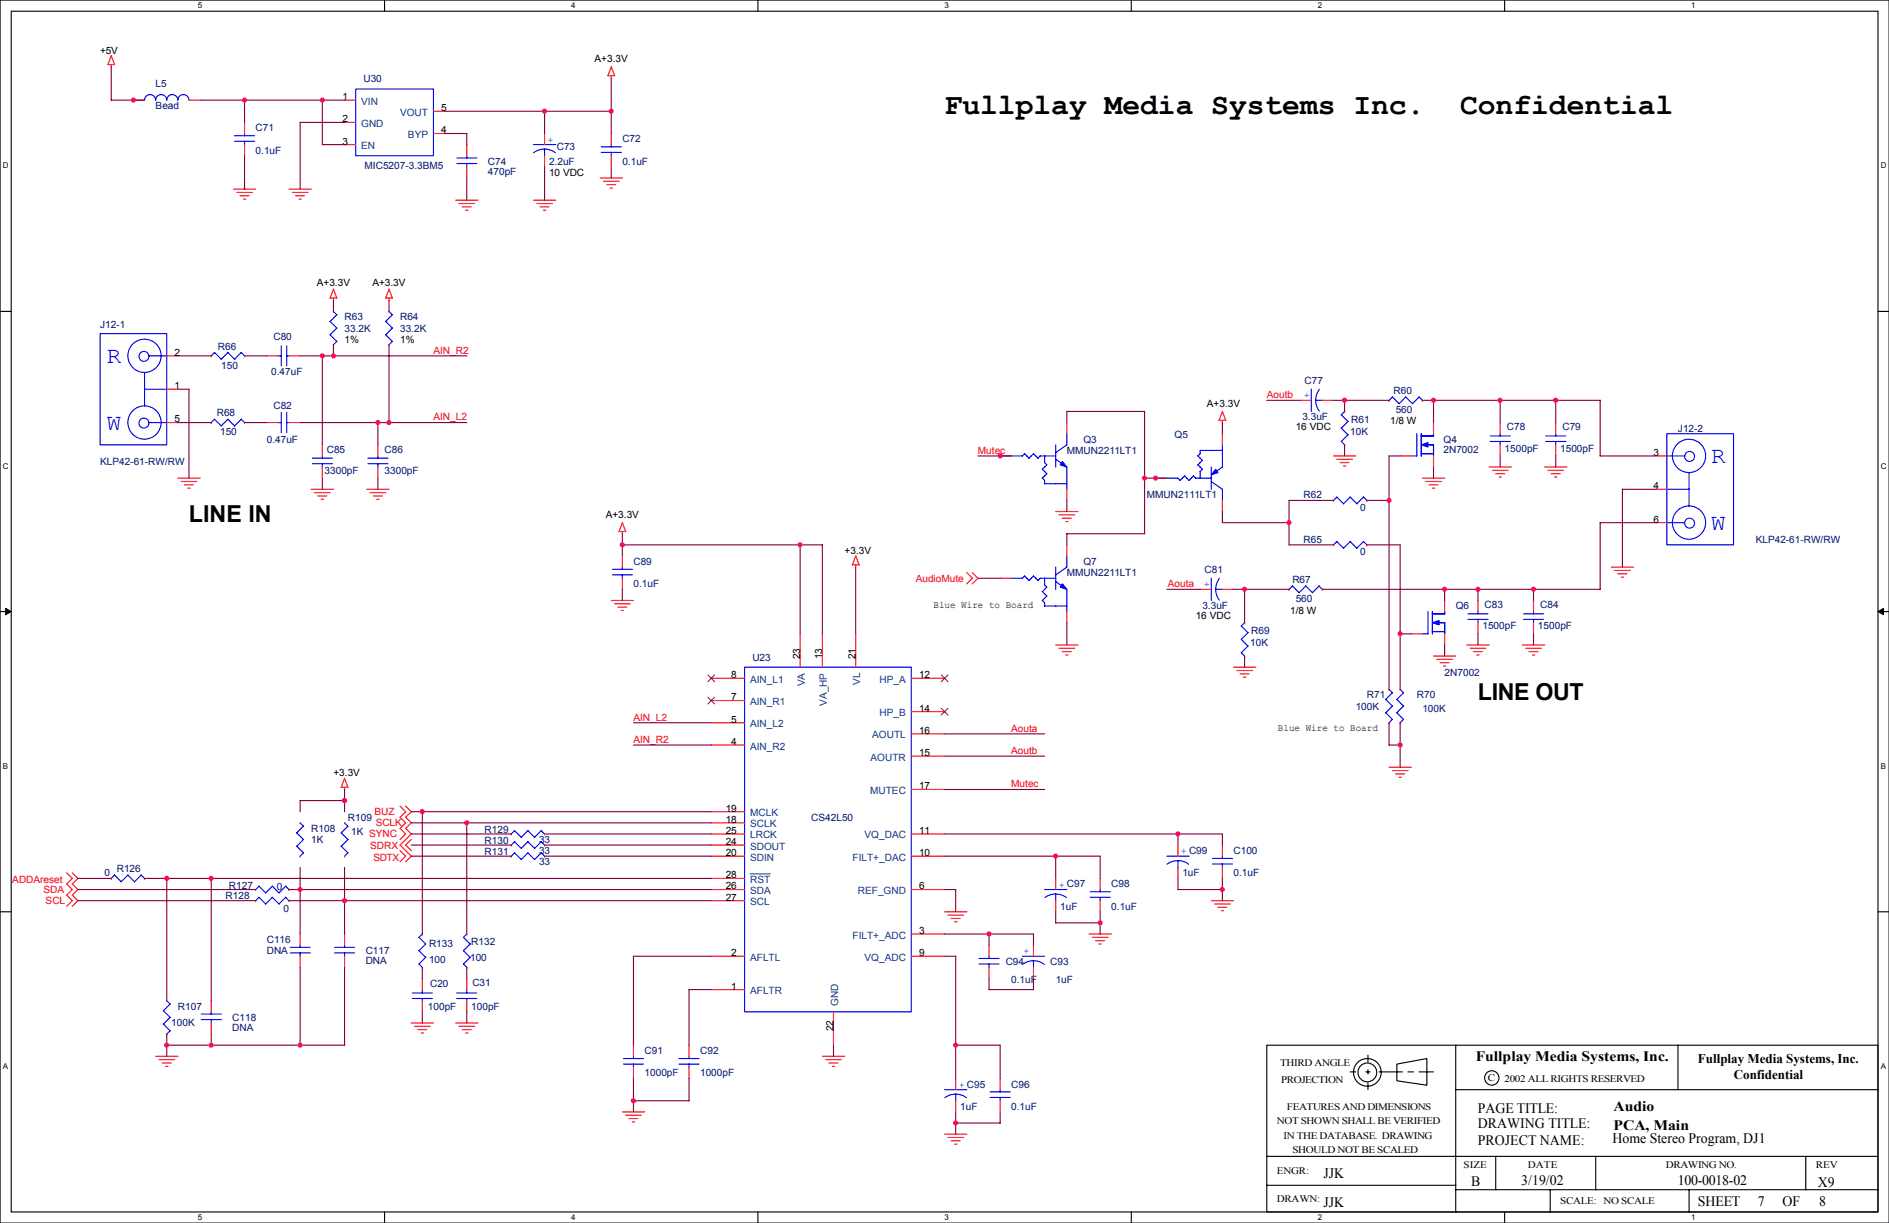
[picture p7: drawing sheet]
<svg xmlns="http://www.w3.org/2000/svg" width="432mm" height="279mm" viewBox="0 0 432 279" stroke-linecap="round" stroke-linejoin="round" font-family="sans-serif">
<path d="M0 0h431.8v279.4h-431.8zM2.6 2.6h426.7v274.3h-426.7z" fill="none" stroke="#000" stroke-width=".25"/>
<g fill="#fff">
<path d="M45.2 .3h1v2h-1z"/>
<path d="M45.2 277.1h1v2.1h-1z"/>
</g>
<path d="M87.9 0v2.6M87.9 276.9v2.5" fill="none" stroke="#000" stroke-width=".25"/>
<g fill="#fff">
<path d="M130.6 .3h1v2h-1z"/>
<path d="M130.6 277.1h1v2.1h-1z"/>
</g>
<path d="M173.2 0v2.6M173.2 276.9v2.5" fill="none" stroke="#000" stroke-width=".25"/>
<g fill="#fff">
<path d="M215.9 .3h1v2h-1z"/>
<path d="M215.9 277.1h1v2.1h-1z"/>
</g>
<path d="M258.6 0v2.6M258.6 276.9v2.5" fill="none" stroke="#000" stroke-width=".25"/>
<g fill="#fff">
<path d="M301.3 .3h1v2h-1z"/>
<path d="M301.3 277.1h1v2.1h-1z"/>
</g>
<path d="M343.9 0v2.6M343.9 276.9v2.5" fill="none" stroke="#000" stroke-width=".25"/>
<g fill="#fff">
<path d="M386.6 .3h1v2h-1z"/>
<path d="M386.6 277.1h1v2.1h-1z"/>
<path d="M.7 36.9h1.2v2h-1.2z"/>
<path d="M429.9 36.9h1.3v2h-1.3z"/>
<path d="M.7 105.4h1.2v2.1h-1.2z"/>
<path d="M429.9 105.4h1.3v2.1h-1.3z"/>
</g>
<path d="M0 71.1h2.6M429.3 71.1h2.5" fill="none" stroke="#000" stroke-width=".25"/>
<g fill="#fff">
<path d="M.7 174h1.2v2h-1.2z"/>
<path d="M429.9 174h1.2v2h-1.2z"/>
</g>
<path d="M0 139.7h2.6M429.3 139.7h2.5" fill="none" stroke="#000" stroke-width=".25"/>
<path d="M1.3 139l1.3 .7-1.3 .7zM429.3 139.7l1.3-.7v1.4z" fill="#000" stroke="#000" stroke-width=".23"/>
<g fill="#fff">
<path d="M.7 242.6h1.2v2h-1.2z"/>
<path d="M429.9 242.6h1.2v2h-1.2z"/>
</g>
<g fill="none" stroke="#000" stroke-width=".25">
<path d="M0 208.3h2.6M429.3 208.3h2.5M332.8 238.8h96.5v38.1h-96.5zM332.8 238.8h-43.2v38.1h43.2M383.6 238.8v10.1M308.6 244.9h1.3M312.2 244.9h1M312.7 241.1v1.5M312.7 244.4v1M312.7 247.4v1.5M315.2 244.9h5.4M319.3 243.1l6.9-1.3v6.1l-6.9-1z"/>
<path d="M321.8 244.9h1.3M324.4 244.9h3.3M332.8 248.9h96.5M289.6 264.2h139.4M289.6 270.8h43.2M332.8 271.8h96.5M341.9 264.2v7.6M354.4 271.8v5.1M364.8 264.2v7.6M386.1 271.8v5.1M412.8 264.2v7.6"/>
<circle cx="312.6" cy="245" r="3.2"/>
<circle cx="312.6" cy="245" r="2.15"/>
<circle cx="341" cy="246.3" r="1.64"/>
</g>
<g fill="none" stroke="#f00" stroke-width=".25">
<path d="M24.6 14.8h1.6M25.4 14.8v.5M25.4 12.7l.8 2.1M25.4 12.7l-.7 2.1M138.9 17.3h1.6M139 17.3l.7-2.1 .8 2.1M139.7 17.3v.5M30.5 22.9h2.5M43.2 22.9h2.5M55.9 28v2.5M55.9 33v2.6M78.8 33h2.5"/>
<path d="M78.8 22.9h2.5M78.8 28h2.5M99.1 25.4h2.5M99.1 30.5h2.5M106.7 33v2.6M106.7 38.1v2.6M124.5 30.5v2.5M124.5 35.6v2.5M139.7 30.5v2.5M139.7 35.6v2.5M53.4 43.2h5.1M54.1 44h3.6"/>
<path d="M54.9 44.7h2M55.6 45.5h.6M66.1 43.2h5.1M66.8 44h3.6M67.6 44.7h2M68.3 45.5h.6M104.2 45.7h5.1M104.9 46.5h3.6M105.7 47.3h2M106.4 48h.6M121.9 45.7h5.1M122.7 46.5h3.6"/>
<path d="M123.4 47.3h2.1M124.2 48h.6M137.2 40.7h5.1M137.9 41.4h3.6M138.7 42.2h2M139.5 42.9h.5M76.2 71.1h.1M76.2 78.8h.1M76.2 66.1l.8 2h-1.6zM76.2 68.1v.5M88.1 68.1h1.6M88.2 68.1l.7-2.1 .8 2.1"/>
<path d="M88.9 71.1h.1M88.9 78.8h.1M88.9 68.1v.5M38.1 81.3h2.6M38.1 96.5h2.6M38.1 88.9h2.6M48.3 96.5h.1M48.3 81.3h.1M55.9 96.5h.1M55.9 81.3h.1M61 81.3h2.5M61 96.5h2.5"/>
<path d="M66.1 81.3h2.5M66.1 96.5h2.5M243.9 96.5v2.6M279.4 96v.6M279.4 99.1v2.5M280.2 96h-1.6l.8-2 .8 2.1M297.2 91.5h2.5M302.3 91.5h2.5M307.4 94h.1M317.5 91.5h.1M325.1 91.5h.1M327.7 96.5v2.6"/>
<path d="M342.9 96.5v2.6M355.6 96.5v2.6M40.7 109.2h5.1M41.4 110h3.6M42.2 110.8h2M42.9 111.5h.6M71.1 111.8h5.1M71.9 112.5h3.6M72.6 113.3h2.1M73.4 114.1h.6M73.7 101.6v2.6M73.7 106.7v2.5"/>
<path d="M83.8 111.8h5.1M84.6 112.5h3.6M85.3 113.3h2.1M86.1 114.1h.6M86.4 101.6v2.6M86.4 106.7v2.5M142.3 119.4l-.8 2h1.5l-.7-2M228.6 104.2h2.6M241.3 116.9h5.1M242.1 117.6h3.6M242.8 118.4h2.1M243.6 119.1h.5"/>
<path d="M243.9 111.8v2.5M264.2 109.2h2.5M279.4 114.3v2.6M304.8 114.3h.1M304.8 104.2h5.1M305.6 104.9h3.6M306.3 105.7h2.1M307.1 106.4h.5M307.4 101.6h.1M312.4 114.3h.1M320.1 104.2h2.5M325.1 109.2h5.1"/>
<path d="M325.9 110h3.6M326.6 110.8h2.1M327.4 111.5h.6M327.7 104.2v2.5M340.4 106.7h5.1M341.1 107.5h3.6M341.9 108.2h2M342.7 109h.5M342.9 101.6v2.6M353.1 106.7h5.1M353.8 107.5h3.6M354.6 108.2h2"/>
<path d="M355.4 109h.5M355.6 101.6v2.6M378.5 111.8h2.5M378.5 104.2h2.5M378.5 119.4h2.5M139.7 137.2h5.1M140.5 137.9h3.6M141.2 138.7h2.1M142 139.5h.5M142.3 121.4v.6M142.3 127v2.6M142.3 132.1v2.5"/>
<path d="M195.6 129.1v.5M195.6 127l.8 2.1M195.6 127l-.8 2.1h1.6M221 130.8l1.3 1.3-1.3 1.3M222.2 130.8l1.3 1.3-1.3 1.3M228.6 132.1h2.6M243.9 124.5v2.5M243.9 139.7v2.6M274.3 134.6h2.6M279.4 134.6h2.6M294.7 134.6h.1M302.3 134.6h.1"/>
<path d="M304.8 124.5h.1M312.4 124.5h.1M330.2 137.2v2.5M337.8 137.2v2.5M350.5 137.2v2.5M368.3 129.6h5.1M369.1 130.3h3.6M369.8 131.1h2.1M370.6 131.8h.5M162.6 155h7.6M182.9 144.8v7.6M188 144.8v7.6"/>
<path d="M195.6 144.8v7.6M208.3 155h7.6M241.3 147.3h5.1M242.1 148.1h3.6M242.8 148.9h2.1M243.6 149.6h.5M282 152.4h5.1M282.7 153.2h3.6M283.5 153.9h2M284.2 154.7h.6M284.5 149.9h.1M284.5 142.3h.1"/>
<path d="M317.5 157.5h.1M320.1 157.5h.1M322.6 144.8h2.5M327.7 149.9h5.1M328.4 150.6h3.6M329.2 151.4h2M330 152.2h.5M330.2 144.8v2.5M335.3 147.3h5.1M336.1 148.1h3.5M336.8 148.9h2.1M337.6 149.6h.5"/>
<path d="M337.8 142.3v2.5M348 147.3h5.1M348.8 148.1h3.5M349.5 148.9h2.1M350.3 149.6h.5M350.5 142.3v2.5M78.8 179.9v.5M78.8 177.8l.7 2.1M78.8 177.8l-.8 2.1h1.5M162.6 160h7.6M162.6 170.2h7.6M162.6 165.1h7.6"/>
<path d="M208.3 162.6h7.6M208.3 172.7h7.6M208.3 167.7h7.6M317.5 165.1h.1M317.5 175.3h5.1M318.3 176h3.6M319 176.8h2.1M319.8 177.6h.5M320.1 165.1h.1M15.2 199.4l1.3 1.3-1.3 1.2 1.3 1.3-1.3 1.3M16.5 199.4l1.3 1.3-1.3 1.2 1.3 1.3-1.3 1.3M68.6 188h.1"/>
<path d="M68.6 195.6h.1M78.8 188h.1M78.8 195.6h.1M91.4 186.7l1.3 1.3-1.3 1.3M91.4 194.3l1.3 1.3-1.3 1.3M91.4 189.2l1.3 1.3-1.3 1.3M91.4 184.1l1.3 1.3-1.3 1.3M92.7 186.7l1.3 1.3-1.3 1.3M92.7 189.2l1.3 1.3-2.5 2.6 2.5 2.5-1.3 1.3M92.7 184.1l1.3 1.3-1.3 1.3M94 191.8l-1.3 1.3 1.3 1.3M116.9 190.5h.1"/>
<path d="M116.9 195.6h.1M116.9 193.1h.1M124.5 190.5h.1M124.5 195.6h.1M124.5 193.1h.1M162.6 188h7.6M162.6 185.4h7.6M162.6 195.6h7.6M162.6 193.1h7.6M162.6 190.5h7.6M208.3 195.6h7.6M208.3 190.5h7.6"/>
<path d="M208.3 180.4h7.6M269.3 193.1v2.5M269.3 198.1v2.6M279.4 193.1v2.5M279.4 198.1v2.6M15.2 204.5l1.3 1.3-1.3 1.3M16.5 204.5l1.3 1.3-1.3 1.3M25.4 200.7h.1M33 200.7h.1M58.4 205.8h.1M58.4 203.2h.1M66.1 205.8h.1"/>
<path d="M66.1 203.2h.1M68.6 213.4v2.5M68.6 218.5v2.5M78.8 213.4v2.5M78.8 218.5v2.5M96.5 213.4h.1M106.7 213.4h.1M162.6 205.8h7.6M162.6 218.5h7.6M162.6 203.2h7.6M162.6 200.7h7.6M208.3 213.4h7.6"/>
<path d="M208.3 218.5h7.6M208.3 203.2h7.6M215.9 208.3h5.1M216.7 209.1h3.6M217.4 209.8h2.1M218.2 210.6h.5M226.1 215.9v2.6M236.2 215.9v2.6M241.3 200.7v2.5M241.3 205.8v2.5M248.9 213.4h5.1M249.7 214.1h3.6"/>
<path d="M250.4 214.9h2.1M251.2 215.7h.6M251.5 200.7v2.5M251.5 205.8v2.5M276.9 205.8h5.1M277.6 206.5h3.6M278.4 207.3h2M279.2 208h.5M38.1 228.6h.1M38.1 236.2h.1M48.3 228.6v2.6M48.3 233.7v2.5"/>
<path d="M94 233.7h5.1M94.8 234.5h3.5M95.5 235.2h2.1M96.3 236h.5M96.5 221h.1M96.5 223.5v2.6M96.5 228.6v2.6M104.2 233.7h5.1M104.9 234.5h3.6M105.7 235.2h2M106.4 236h.6M106.7 221h.1"/>
<path d="M106.7 223.5v2.6M106.7 228.6v2.6M144.8 238.8v2.5M157.5 238.8v2.5M162.6 226.1h7.6M190.5 231.2v7.6M226.1 221v2.5M236.2 221v2.5M35.6 241.3h5.1M36.3 242.1h3.6M37.1 242.8h2M37.9 243.6h.5"/>
<path d="M142.3 254h5.1M143 254.8h3.6M143.8 255.5h2M144.5 256.3h.6M144.8 243.9v2.5M157.5 243.9v2.5M188 241.3h5.1M188.7 242.1h3.6M189.5 242.8h2M190.3 243.6h.5M215.9 259.1h5.1M216.7 259.9h3.6"/>
<path d="M218.5 246.4v2.5M218.5 251.5v2.5M228.6 246.4v2.5M228.6 251.5v2.5M217.4 260.6h2.1M218.2 261.4h.5"/>
</g>
<g fill="none" stroke="#00f" stroke-width=".25">
<path d="M33 22.9a1.24 1.24 0 0 1 1.3-1.3 1.28 1.28 0 0 1 1.3 1.3 1.24 1.24 0 0 1 1.2-1.3h.1a1.28 1.28 0 0 1 1.2 1.3 1.24 1.24 0 0 1 1.3-1.3 1.28 1.28 0 0 1 1.3 1.3 1.24 1.24 0 0 1 1.2-1.3 1.28 1.28 0 0 1 1.3 1.3M53.6 32.3h4.6M53.6 31h4.6M55.9 30.5v.5M55.9 32.3v.7M81.3 20.3h17.8v15.3h-17.8zM104.4 37.4h4.6M104.4 36.1h4.6M106.7 35.6v.5M106.7 37.3v.8M121.9 33h5.1M122 34.9l1.4-.7 1.1-.1 1.5 .3 .9 .5"/>
<path d="M124.5 34.1v1.5M137.4 34.8h4.6M137.4 33.5h4.6M139.7 33v.6M139.7 34.8v.8M22.9 76.2h15.2v25.4h-15.2zM64.3 79v4.6M65.6 79v4.6M75.5 76.5l1.5 1.5-.8 .8M76.2 71.1l.8 .8M77 71.9l-1.6 1.5 1.6 1.6-1.6 1.5M88.2 73.4l1.5 1.6"/>
<path d="M88.2 76.5l1.5 1.5M88.9 71.1l.8 .8M89.7 71.9l-1.6 1.5M89.7 75l-1.6 1.5M89.7 78l-.8 .8M33 88.9h5.1M33 85.1v7.6M34 81.3h4.1M34.1 96.5h4M49 95.8l1.6 1.5 1.5-1.5 1.5 1.5M49 80.5l1.6 1.6 1.5-1.6 1.5 1.6M49.1 95.8l-.8 .7"/>
<path d="M49.1 80.5l-.8 .8M55.9 96.6l-.7-.8-1.6 1.5M55.9 81.3l-.7-.8-1.6 1.6M63.5 81.3h.8M63.5 96.5h.8M64.3 94.2v4.6M65.5 81.3h.6M65.5 96.5h.6M65.6 94.2v4.6M243.9 99.1v2.5l-2.6 1.8M299.7 88.9v5.1M300.8 91.5h1.5"/>
<path d="M301.6 89l-.7 1.4-.1 1 .3 1.6 .5 .9M306.6 97.8l1.5 1.5-1.5 1.5 .8 .8M307.4 94l-.8 .7 1.5 1.6-1.5 1.5M317.5 91.5l.8-.8 1.5 1.5M323.9 99.1v5.1M324.4 90.7l.8 .8M324.4 90.7l-1.5 1.5-1.5-1.5-1.6 1.5M324.9 99.1v5.1M327.7 99.1v.5h-2.8M340.6 99.6h4.6M342.9 99.1v.5M353.3 99.6h4.6"/>
<path d="M355.6 99.1v.5M381 99.1h15.3v25.4h-15.3zM71.4 105.9h4.6M71.4 104.7h4.6M73.7 104.2v.5M73.7 105.9v.8M84.1 105.9h4.6M84.1 104.7h4.6M86.4 104.2v.5M86.4 105.9v.8M231.1 104.2h2.6l.5-.5 1 1M235.2 104.7l1-1 1.1 1"/>
<path d="M237.7 104.2h3.6M237.8 104.2l-.6 .5M238.3 109.2l.5 .5v.8h5.1M238.8 104.1v1.6l.5 .5-1 1 1 1-1 1.1M241.3 104.9l2.6 1.8v5.1M241.3 101.6v5.1M266.7 109.2h2.6M270.8 108.7l1 1 1-1 .5 .5h3.6M270.8 108.7l-1 1-.6-.5M273.8 104.1l1 1.1-1 1M273.8 106.2l1 1-.5 .5M274.3 107.7v1.6"/>
<path d="M276.9 110l2.5 1.8v2.5M276.9 106.7v5.1M279.4 101.6v5.1l-2.5 1.8M279.4 102.9h-5.1v.8l-.5 .5M305.6 113.6l1.5 1.5 1.6-1.6 1.5 1.6M305.6 113.5l-.8 .8M312.5 114.3l-.8-.8-1.5 1.6M322.6 104.2h1.3M324.9 103.7h2.8M326.2 101.6h1.5v2.6M340.6 100.9h4.6M342.9 100.8v.8"/>
<path d="M353.3 100.9h4.6M355.6 100.8v.8M381 119.4h4.1M381 104.2h4.1M381 111.8h5.1M386.1 107.9v7.7M140 131.3h4.6M140 130.1h4.6M142.3 129.6v.5M142.3 131.3v.8M231.1 132.1h2.6l.5-.5 1 1M235.2 132.6l1-1 1.1 1"/>
<path d="M237.7 132.1h3.6M237.8 132.1l-.6 .5M238.3 137.2l.5 .5v.8h5.1M238.8 132.1v1.5l.5 .5-1 1.1 1 1-1 1M241.3 132.8l2.6 1.8v5.1M241.3 129.6v5.1M243.9 127v2.6l-2.6 1.8M276.9 132.1v5.1M277.9 134.6h1.5M278.7 132.1l-.7 1.5-.1 1 .3 1.6 .5 .9M295.4 133.9l1.6 1.5M295.4 133.9l-.7 .7"/>
<path d="M298.5 133.9l1.5 1.5M298.5 133.9l-1.6 1.5M301.5 133.9l.8 .8M301.5 133.9l-1.5 1.5M305.6 123.7l1.5 1.6 1.6-1.6 1.5 1.6M305.6 123.7l-.8 .8M312.5 124.5l-.8-.8-1.5 1.5M326.4 139.7v5.1h-1.3M327.4 139.7v5.1M330.2 139.7v.6l-2.8-.1M337.8 139.7v.6M350.5 139.7v.6"/>
<path d="M170.2 152.4h38.1v78.8h-38.1zM283.7 143l1.6 1.5-1.6 1.5 1.6 1.6M284.5 142.2l-.8 .8M285.3 147.6l-1.6 1.5 .8 .8M317.5 157.5l.8 .8M318.3 158.3l-1.6 1.5 1.6 1.5-1.6 1.6M320.1 157.5l.7 .8M320.8 158.3l-1.5 1.5 1.5 1.5-1.5 1.6M327.4 144.3h2.8M328.7 142.3h1.5M330.2 142.3v2.5M335.6 140.2h4.5"/>
<path d="M335.6 141.5h4.5M337.8 141.5v.8M348.3 140.2h4.5M348.3 141.5h4.5M350.5 141.5v.8M316.8 162.8l1.5 1.6-.8 .7M319.3 162.8l1.5 1.6-.8 .7M29.2 199.9l1.5 1.6 1.6-1.6M29.2 199.9l-1.5 1.6M32.3 199.9l.7 .8M67.8 190.3l1.6 1.5-1.6 1.5 1.6 1.6M68.6 188l.8 .8-1.6 1.5"/>
<path d="M69.4 194.8l-.8 .8M78 190.3l1.5 1.5-1.5 1.5 1.5 1.6M78.8 188l.7 .8-1.5 1.5M79.5 194.8l-.8 .8M117.6 192.3l1.5 1.5 1.6-1.5 1.5 1.5M117.6 189.8l1.6 1.5M117.6 194.8l1.6 1.6 1.5-1.6 1.5 1.6M117.6 192.3l-.7 .8M117.6 189.7l-.7 .8M117.6 194.8l-.7 .8M120.7 189.8l1.5 1.5M120.7 189.7l-1.6 1.6"/>
<path d="M123.7 189.8l.8 .7M123.7 189.7l-1.5 1.6M124.5 193.1l-.8-.8-1.5 1.5M124.5 195.6l-.8-.8-1.5 1.6M266.7 195.6h5.1M266.8 197.4l1.4-.6 1-.2 1.6 .3 .9 .5M269.3 196.6v1.6M277.1 197.4h4.6M277.1 196.1h4.6M279.4 195.6v.5M279.4 197.4v.7M25.4 200.7l.8-.8 1.5 1.5"/>
<path d="M59.2 202.5l1.5 1.5M59.2 202.4l-.8 .8M62.3 205l1.5 1.5 1.5-1.5 .8 .8M62.3 202.5l1.5 1.5M62.3 205l-1.6 1.5-1.5-1.5-.8 .8M62.3 202.4l-1.6 1.6M65.3 202.5l.8 .7M65.3 202.4l-1.5 1.6M66.3 217.7h4.6M66.3 216.4h4.6M68.6 215.9v.6M68.6 217.7v.8"/>
<path d="M76.5 217.7h4.6M76.5 216.4h4.6M78.8 215.9v.6M78.8 217.7v.8M95.8 217.2l1.5 1.5-1.5 1.5 .7 .8M96.6 213.4l-.8 .7 1.5 1.5-1.5 1.6M105.9 217.2l1.6 1.5M105.9 214.1l1.6 1.6M106.7 213.4l-.8 .7M107.5 218.7l-1.6 1.5M107.5 215.6l-1.6 1.6M223.8 219h4.6"/>
<path d="M226.1 218.5v.5M233.7 218.5h5.1M236.2 219.5l-1 .1-1.5 .7M236.2 219.5l1.6 .3 .9 .5M236.2 219.5v1.5M238.8 203.2h5.1M238.8 205.1l1.5-.7 1-.2 1.6 .3 .9 .6M241.3 204.2v1.6M249.2 205h4.6M249.2 203.7h4.6M251.5 203.2v.6M251.5 205v.8"/>
<path d="M37.4 230.9l1.5 1.6M37.4 234l1.5 1.5M38.1 228.6l.8 .8M38.9 229.4l-1.6 1.5M38.9 232.4l-1.6 1.6M38.9 235.5l-.8 .8M46 232.9h4.6M46 231.7h4.6M48.3 231.2v.5M48.3 232.9v.8M94.2 226.8h4.6M94.2 228.1h4.6"/>
<path d="M96.5 226.1v.8M96.5 228.1v.5M104.4 226.8h4.6M104.4 228.1h4.6M105.9 220.2l.8 .8M106.7 226.1v.8M106.7 228.1v.5M223.8 220.2h4.6M226.1 220.2v.8M142.5 243.1h4.6M142.5 241.8h4.6M144.8 241.3v.6"/>
<path d="M144.8 243.1v.8M155.2 243.1h4.6M155.2 241.8h4.6M157.5 241.3v.6M157.5 243.1v.8M215.9 248.9h5.1M216 250.8l1.4-.7 1-.1 1.6 .3 .9 .5M218.5 250v1.5M226.3 250.7h4.6M226.3 249.4h4.6M228.6 248.9v.6M228.6 250.7v.8"/>
<circle cx="32.9" cy="96.7" r="1.14"/>
<circle cx="32.9" cy="81.4" r="1.14"/>
<circle cx="33" cy="96.5" r="3.8"/>
<circle cx="33" cy="81.3" r="3.8"/>
<circle cx="386.1" cy="104.1" r="3.8"/>
<circle cx="386.1" cy="119.4" r="3.8"/>
<circle cx="386.2" cy="119.5" r="1.14"/>
<circle cx="386.2" cy="104.3" r="1.14"/>
</g>
<g fill="#00f" stroke="#00f" stroke-width=".25">
<path d="M242.8 133.4l1.1 1.2-1.6-.5z" fill-rule="evenodd"/>
<path d="M327.4 142.3l1.6-.5v1z" fill-rule="evenodd"/>
<path d="M242.8 105.4l1.1 1.3-1.6-.5z" fill-rule="evenodd"/>
<path d="M277.9 107.2l.5 .8-1.5 .5z" fill-rule="evenodd"/>
<path d="M324.9 101.6l1.5-.5v1z" fill-rule="evenodd"/>
</g>
<path d="M171.5 199.6h4.6" fill="none" stroke="#004080" stroke-width=".23"/>
<path d="M161.8 154.2l1.6 1.5M161.8 159.3l1.6 1.5M163.3 154.2l-1.5 1.5M163.3 159.3l-1.5 1.5M215.2 154.2l1.5 1.5M216.7 154.2l-1.6 1.5M215.2 161.8l1.5 1.6M216.7 161.8l-1.6 1.6" fill="none" stroke="#804000" stroke-width=".23"/>
<g fill="none" stroke="#800040" stroke-width=".25">
<path d="M25.4 15.3v7.6M139.7 17.8v12.7M25.4 22.9h7.7M45.7 22.9h33.1M55.9 22.9v5.1M55.9 35.6v7.6M73.7 22.9v10.2M73.7 33h5.1M78.8 28h-10.2v15.2M101.6 30.5h5.1M101.6 25.4h38.1M106.7 30.5v2.6"/>
<path d="M124.5 25.4v5.1M124.5 38.1v7.7M139.7 38.1v2.6M106.7 40.7v5.1M76.2 68.6v2.6M76.2 78.8v2.5M88.9 68.6v2.6M88.9 78.8v17.8M40.7 96.5h7.6M40.7 81.3h7.6M40.7 88.9h2.5v20.4M55.9 96.5h5.1"/>
<path d="M55.9 81.3h5.1M68.6 96.5h38.1M68.6 81.3h38.1M73.7 81.3v20.3M86.4 96.5v5.1M243.9 96.5v-2.5h17.7v27.9M279.4 96.5v2.6M289.6 91.5h7.6M304.8 91.5h12.7M307.4 91.4v2.6M325.1 91.5h40.7v12.7M327.7 91.4v5.1"/>
<path d="M342.9 91.4v5.1M355.6 91.4v5.1M73.7 109.2v2.6M86.4 109.2v2.6M223.5 104.2h7.7M243.9 114.3v2.6M261.6 109.2h5.1M279.4 119.4h15.3M279.4 116.8v2.6M304.8 114.3h-10.2l.1 10.2h10.1M307.4 101.6v2.6M312.4 114.3h5.1"/>
<path d="M317.5 104.2h2.6M317.5 104.1v53.4M327.7 106.7v2.5M342.9 104.1v2.6M355.6 104.1v2.6M365.8 119.4h12.7M365.8 104.2h12.7M365.8 119.4v15.2h-63.5M370.8 111.8h7.7M370.9 111.8v17.8M142.2 124.5h45.8v20.3M142.3 121.9v5.1"/>
<path d="M142.3 134.6v2.6M182.9 124.5v20.3M195.6 129.6v15.2M223.5 132.1h5.1M243.9 121.9v2.6M243.9 121.9h17.8M266.7 134.6h7.7M282 134.6h12.7M284.5 134.6v7.7M312.4 124.5h7.7v33M330.2 134.6v2.6M337.8 134.6v2.6"/>
<path d="M350.5 134.6v2.6M243.9 142.3v5.1M284.5 149.9v2.5M320.1 144.8h2.5M330.2 147.3v2.6M337.8 144.8v2.5M350.5 144.8v2.5M144.8 170.2h17.8M144.8 165.1h17.8M215.9 172.7h22.9M215.9 167.7h22.9M317.5 165.1v5.1"/>
<path d="M317.5 170.2h2.6M320.1 165.1v10.2M68.6 198.1v15.3M78.8 180.4v5.1M78.8 198.1v15.3M78.8 182.9h-10.2v2.6M94 190.5h22.9M94 195.6h22.9M94 185.4h68.6M94 188h68.6M94 193.1h22.9M96.5 185.4v28"/>
<path d="M106.7 188v25.4M124.5 190.5h38.1M124.5 195.6h38.1M124.5 193.1h38.1M215.9 190.5h63.5v2.6M215.9 195.6h35.6v5.1M215.9 180.4h22.9M241.3 195.6v5.1M269.3 190.5v2.6M17.8 200.7h7.6M17.8 203.2h40.7M17.8 205.8h40.7"/>
<path d="M33 200.7h129.6M38.1 200.7v27.9M48.3 200.7v27.9M66.1 203.2h96.5M66.1 205.8h96.5M162.6 218.5h-17.8v20.3M215.9 203.2h2.6v5.1M215.9 213.4h20.3v2.5M215.9 218.5h2.6v27.9M226.1 213.4v2.5M241.3 208.3v2.6M241.3 210.8h10.2"/>
<path d="M251.5 208.3v5.1M269.3 200.7v2.5M269.3 203.2h10.1M279.4 200.7v5.1M38.1 238.8h40.7M38.1 236.2v5.1M48.3 236.2v2.6M68.6 221v17.8M78.8 221v17.8M96.5 221v2.6M96.5 231.2v2.5M106.7 221v2.6"/>
<path d="M106.7 231.2v2.5M162.6 226.1h-5.1v12.7M190.5 238.8v2.5M218.5 238.8h10.1v7.6M226.1 223.5v2.6M226.1 226.1h10.2M236.2 223.5v2.6M144.8 246.4v7.6M157.5 246.4v5.1h-12.7M218.5 254v5.1M228.6 254v2.6h-10.1"/>
</g>
<g fill="#f0f" stroke="#f0f" stroke-width=".25">
<circle cx="307.3" cy="91.4" r=".5"/>
<circle cx="284.5" cy="134.6" r=".5"/>
<circle cx="327.7" cy="91.4" r=".5"/>
<circle cx="355.6" cy="91.4" r=".5"/>
<circle cx="342.9" cy="91.4" r=".5"/>
<circle cx="350.5" cy="134.6" r=".5"/>
<circle cx="228.6" cy="104.1" r=".5"/>
<circle cx="261.6" cy="109.2" r=".5"/>
<circle cx="226.1" cy="213.4" r=".5"/>
<circle cx="294.6" cy="119.4" r=".5"/>
<circle cx="73.7" cy="81.3" r=".5"/>
<circle cx="88.9" cy="96.5" r=".5"/>
<circle cx="337.8" cy="134.6" r=".5"/>
<circle cx="330.2" cy="134.6" r=".5"/>
<circle cx="86.4" cy="96.5" r=".5"/>
<circle cx="30.5" cy="22.9" r=".5"/>
<circle cx="55.9" cy="22.9" r=".5"/>
<circle cx="124.5" cy="25.4" r=".5"/>
<circle cx="320" cy="144.8" r=".5"/>
<circle cx="320" cy="170.2" r=".5"/>
<circle cx="264.2" cy="109.2" r=".5"/>
<circle cx="139.7" cy="25.4" r=".5"/>
<circle cx="73.7" cy="22.9" r=".5"/>
<circle cx="76.2" cy="81.3" r=".5"/>
<circle cx="78.7" cy="182.9" r=".5"/>
<circle cx="68.6" cy="203.2" r=".5"/>
<circle cx="78.7" cy="205.7" r=".5"/>
<circle cx="38.1" cy="200.7" r=".5"/>
<circle cx="48.3" cy="200.7" r=".5"/>
<circle cx="218.4" cy="256.5" r=".5"/>
<circle cx="96.5" cy="185.4" r=".5"/>
<circle cx="106.7" cy="188" r=".5"/>
<circle cx="38.1" cy="238.8" r=".5"/>
<circle cx="48.3" cy="238.8" r=".5"/>
<circle cx="68.6" cy="238.8" r=".5"/>
<circle cx="251.5" cy="210.8" r=".5"/>
<circle cx="144.8" cy="251.5" r=".5"/>
<circle cx="279.4" cy="203.2" r=".5"/>
<circle cx="218.4" cy="238.8" r=".5"/>
<circle cx="182.9" cy="124.5" r=".5"/>
<circle cx="142.2" cy="124.5" r=".5"/>
<circle cx="269.2" cy="190.5" r=".5"/>
<circle cx="241.3" cy="195.6" r=".5"/>
<circle cx="317.5" cy="114.3" r=".5"/>
</g>
<g font-size="6.9">
<text x="215.9" y="26.1">Fullplay Media Systems Inc.</text>
<text x="333.8" y="26.1">Confidential</text>
</g>
<g font-size="5.3" fill="#00f">
<text x="24.4" y="83">R</text>
<text x="24.4" y="98.3">W</text>
<text x="391.2" y="105.9">R</text>
<text x="391.2" y="121.1">W</text>
</g>
<g font-size="5.3">
<text x="43.2" y="119.3">LINE IN</text>
<text x="337.8" y="159.9">LINE OUT</text>
</g>
<g font-size="3.3">
<text x="337.3" y="242.3">Fullplay Media Systems, Inc.</text>
<text x="337.8" y="257.7">DRAWING TITLE:</text>
<text x="337.8" y="254.2">PAGE TITLE:</text>
<text x="368.8" y="253.7">Audio</text>
<text x="337.8" y="261.6">PROJECT NAME:</text>
<text x="368.6" y="261">Home Stereo Program, DJ1</text>
<text x="368.8" y="258.1">PCA, Main</text>
<text x="302.5" y="269.2">JJK</text>
<text x="302.5" y="275.8">JJK</text>
<text x="336.3" y="271">B</text>
<text x="347.7" y="270.7">3/19/02</text>
<text x="383.6" y="270.7">100-0018-02</text>
<text x="388.1" y="275.5">SHEET</text>
<text x="401.8" y="275.5">7</text>
<text x="407.4" y="275.5">OF</text>
<text x="415.6" y="271.2">X9</text>
<text x="415.8" y="275.5">8</text>
</g>
<g font-size="3">
<text x="388.1" y="242.8">Fullplay Media Systems, Inc.</text>
<text x="396.3" y="246.5">Confidential</text>
</g>
<g font-size="2.3">
<text x="22.9" y="12.2">+5V</text>
<text x="135.9" y="14.3">A+3.3V</text>
<text x="78.3" y="22.9">1</text>
<text x="78.3" y="27.9">2</text>
<text x="100.9" y="25.4">5</text>
<text x="78.3" y="33">3</text>
<text x="100.9" y="30.5">4</text>
<text x="125.5" y="40.2">10 VDC</text>
<text x="72.4" y="65.3">A+3.3V</text>
<text x="85.1" y="65.3">A+3.3V</text>
<text x="39.9" y="81.3">2</text>
<text x="78.8" y="78.3">1%</text>
<text x="91.5" y="78.3">1%</text>
<text x="39.9" y="88.9">1</text>
<text x="275.9" y="93">A+3.3V</text>
<text x="39.9" y="96.5">5</text>
<text x="296.2" y="98.3">16 VDC</text>
<text x="317.8" y="96.8">1/8 W</text>
<text x="378" y="104.1">3</text>
<text x="378" y="111.8">4</text>
<text x="138.5" y="118.4">A+3.3V</text>
<text x="378" y="119.4">6</text>
<text x="193.1" y="126.5">+3.3V</text>
<text x="213.4" y="139">Blue Wire to Board</text>
<text x="273.3" y="141.5">16 VDC</text>
<text x="294.9" y="140.3">1/8 W</text>
<text x="167.2" y="154.9">8</text>
<text x="182.9" y="150.6" transform="rotate(-90 182.9 150.6)">23</text>
<text x="188" y="150.6" transform="rotate(-90 188 150.6)">13</text>
<text x="195.6" y="150.6" transform="rotate(-90 195.6 150.6)">21</text>
<text x="210.1" y="154.9">12</text>
<text x="167.2" y="160">7</text>
<text x="167.2" y="165.1">5</text>
<text x="210.1" y="162.6">14</text>
<text x="210.1" y="167.6">16</text>
<text x="292.1" y="166.9">Blue Wire to Board</text>
<text x="167.2" y="170.2">4</text>
<text x="210.1" y="172.7">15</text>
<text x="76.2" y="177.3">+3.3V</text>
<text x="165.9" y="185.4">19</text>
<text x="210.1" y="180.3">17</text>
<text x="165.9" y="188">18</text>
<text x="165.9" y="190.5">25</text>
<text x="210.1" y="190.5">11</text>
<text x="165.9" y="195.6">20</text>
<text x="165.9" y="193">24</text>
<text x="210.1" y="195.6">10</text>
<text x="165.9" y="200.7">28</text>
<text x="165.9" y="203.2">26</text>
<text x="210.1" y="203.2">6</text>
<text x="165.9" y="205.7">27</text>
<text x="210.1" y="213.4">3</text>
<text x="167.2" y="218.4">2</text>
<text x="210.1" y="218.4">9</text>
<text x="167.2" y="226.1">1</text>
<text x="190.5" y="235.6" transform="rotate(-90 190.5 235.6)">22</text>
<text x="292.6" y="243.6">THIRD ANGLE</text>
<text x="292.9" y="247.4">PROJECTION</text>
<text x="340.1" y="246.9">C</text>
<text x="343.9" y="247.2">2002 ALL RIGHTS RESERVED</text>
<text x="291.9" y="256.8">NOT SHOWN SHALL BE VERIFIED</text>
<text x="294.2" y="253.5">FEATURES AND DIMENSIONS</text>
<text x="293.4" y="260.1">IN THE DATABASE. DRAWING</text>
<text x="295.4" y="263.4">SHOULD NOT BE SCALED</text>
<text x="291.9" y="268.3">ENGR:</text>
<text x="334.5" y="266.7">SIZE</text>
<text x="349.3" y="266.7">DATE</text>
<text x="380.8" y="266.7">DRAWING NO.</text>
<text x="415.1" y="266.7">REV</text>
<text x="291.9" y="274.6">DRAWN:</text>
<text x="356.6" y="275.1">SCALE: NO SCALE</text>
</g>
<g font-size="2.3" fill="#000080">
<text x="35.6" y="19.9">L5</text>
<text x="83.1" y="18.8">U30</text>
<text x="35.6" y="24.9">Bead</text>
<text x="58.4" y="30">C71</text>
<text x="58.4" y="35.1">0.1uF</text>
<text x="127.3" y="34.3">C73</text>
<text x="142.3" y="32.6">C72</text>
<text x="83.3" y="38.7">MIC5207-3.3BM5</text>
<text x="111.5" y="37.6">C74</text>
<text x="111.5" y="39.9">470pF</text>
<text x="125.5" y="37.6">2.2uF</text>
<text x="142.3" y="37.6">0.1uF</text>
<text x="22.9" y="75">J12-1</text>
<text x="62.5" y="77.8">C80</text>
<text x="78.8" y="73.2">R63</text>
<text x="78.8" y="75.7">33.2K</text>
<text x="91.5" y="73.2">R64</text>
<text x="91.5" y="75.7">33.2K</text>
<text x="49.8" y="80.1">R66</text>
<text x="50.6" y="84.4">150</text>
<text x="62" y="85.6">0.47uF</text>
<text x="298.2" y="87.7">C77</text>
<text x="318.5" y="90">R60</text>
<text x="49.6" y="95">R68</text>
<text x="62.5" y="93.5">C82</text>
<text x="319" y="94.3">560</text>
<text x="50.3" y="99.4">150</text>
<text x="61" y="101.1">0.47uF</text>
<text x="247.7" y="101.1">Q3</text>
<text x="268.5" y="100.1">Q5</text>
<text x="297.7" y="96.1">3.3uF</text>
<text x="308.6" y="99.4">10K</text>
<text x="308.9" y="96.6">R61</text>
<text x="330" y="101.1">Q4</text>
<text x="344.4" y="98.3">C78</text>
<text x="357.1" y="98.3">C79</text>
<text x="383.6" y="98.6">J12-2</text>
<text x="22.9" y="106.2">KLP42-61-RW/RW</text>
<text x="74.7" y="103.4">C85</text>
<text x="87.9" y="103.4">C86</text>
<text x="243.9" y="103.7">MMUN2211LT1</text>
<text x="330" y="103.4">2N7002</text>
<text x="343.9" y="103.2">1500pF</text>
<text x="356.6" y="103.2">1500pF</text>
<text x="74.2" y="108.2">3300pF</text>
<text x="87.9" y="108.2">3300pF</text>
<text x="262.1" y="113.8">MMUN2111LT1</text>
<text x="298" y="113.8">R62</text>
<text x="310.9" y="116.6">0</text>
<text x="298" y="124">R65</text>
<text x="401.3" y="124">KLP42-61-RW/RW</text>
<text x="144.8" y="129.1">C89</text>
<text x="243.9" y="131.6">MMUN2211LT1</text>
<text x="247.7" y="129.1">Q7</text>
<text x="275.4" y="130.9">C81</text>
<text x="310.9" y="126.8">0</text>
<text x="144.8" y="134.2">0.1uF</text>
<text x="295.4" y="133.1">R67</text>
<text x="296.2" y="137.5">560</text>
<text x="274.8" y="139.2">3.3uF</text>
<text x="332.8" y="139.2">Q6</text>
<text x="338.9" y="143.8">1500pF</text>
<text x="339.4" y="139">C83</text>
<text x="351.6" y="143.8">1500pF</text>
<text x="352.1" y="139">C84</text>
<text x="285.8" y="147.6">10K</text>
<text x="286" y="144.8">R69</text>
<text x="172" y="150.9">U23</text>
<text x="330.2" y="154.5">2N7002</text>
<text x="312.4" y="159.6">R71</text>
<text x="323.9" y="159.6">R70</text>
<text x="309.9" y="162.1">100K</text>
<text x="325.1" y="162.6">100K</text>
<text x="71.1" y="190">R108</text>
<text x="79.5" y="187.5">R109</text>
<text x="80.3" y="190.8">1K SYNC</text>
<text x="110.8" y="190.3">R129</text>
<text x="185.4" y="187.5">CS42L50</text>
<text x="71.1" y="192.6">1K</text>
<text x="110.8" y="195.4">R131</text>
<text x="110.8" y="192.8">R130</text>
<text x="123.2" y="192.6">33</text>
<text x="123.2" y="197.7">33</text>
<text x="123.2" y="195.1">33</text>
<text x="282" y="195.1">C100</text>
<text x="23.9" y="200.2">0</text>
<text x="26.7" y="199.2">R126</text>
<text x="52.3" y="203">R127</text>
<text x="63.3" y="203.2">0</text>
<text x="254" y="202.7">C98</text>
<text x="270.3" y="200.2">1uF</text>
<text x="282" y="200.2">0.1uF</text>
<text x="51.6" y="205.3">R128</text>
<text x="64.8" y="208.3">0</text>
<text x="242.3" y="207.8">1uF</text>
<text x="254" y="207.8">0.1uF</text>
<text x="61" y="215.4">C116</text>
<text x="107.7" y="215.9">R132</text>
<text x="61" y="218">DNA</text>
<text x="83.6" y="218">C117</text>
<text x="83.6" y="220.3">DNA</text>
<text x="98.1" y="216.5">R133</text>
<text x="98.1" y="220">100</text>
<text x="107.5" y="219.5">100</text>
<text x="229.9" y="220.5">C94</text>
<text x="240.1" y="220.5">C93</text>
<text x="98.3" y="225.6">C20</text>
<text x="108" y="225.3">C31</text>
<text x="231.2" y="224.6">0.1uF</text>
<text x="241.3" y="224.6">1uF</text>
<text x="40.7" y="230.7">R107</text>
<text x="53.1" y="233.2">C118</text>
<text x="97.8" y="230.7">100pF</text>
<text x="107.7" y="230.7">100pF</text>
<text x="39.1" y="234.5">100K</text>
<text x="53.1" y="235.5">DNA</text>
<text x="147.3" y="240.8">C91</text>
<text x="147.3" y="245.9">1000pF</text>
<text x="160" y="240.8">C92</text>
<text x="160" y="245.9">1000pF</text>
<text x="231.2" y="248.5">C96</text>
<text x="219.5" y="253.5">1uF</text>
<text x="231.2" y="253.5">0.1uF</text>
</g>
<g font-size="2.3" fill="#004080">
<text x="82.6" y="23.9">VIN</text>
<text x="82.6" y="29">GND</text>
<text x="91.4" y="26.5">VOUT</text>
<text x="82.6" y="34.1">EN</text>
<text x="93.3" y="31.5">BYP</text>
<text x="171.5" y="156">AIN_L1</text>
<text x="201.1" y="156">HP_A</text>
<text x="171.5" y="161.1">AIN_R1</text>
<text x="184" y="156.8" transform="rotate(-90 184 156.8)">VA</text>
<text x="189" y="161.3" transform="rotate(-90 189 161.3)">VA_HP</text>
<text x="196.7" y="156.5" transform="rotate(-90 196.7 156.5)">VL</text>
<text x="171.5" y="166.2">AIN_L2</text>
<text x="201.1" y="163.6">HP_B</text>
<text x="171.5" y="171.2">AIN_R2</text>
<text x="199" y="173.8">AOUTR</text>
<text x="199.4" y="168.7">AOUTL</text>
<text x="198.9" y="181.4">MUTEC</text>
<text x="171.5" y="189">SCLK</text>
<text x="171.5" y="186.5">MCLK</text>
<text x="171.5" y="191.6">LRCK</text>
<text x="197.6" y="191.6">VQ_DAC</text>
<text x="171.5" y="196.6">SDIN</text>
<text x="171.5" y="194.1">SDOUT</text>
<text x="194.9" y="196.6">FILT+_DAC</text>
<text x="171.5" y="201.7">RST</text>
<text x="171.5" y="204.3">SDA</text>
<text x="171.5" y="206.8">SCL</text>
<text x="196.1" y="204.3">REF_GND</text>
<text x="194.9" y="214.4">FILT+_ADC</text>
<text x="171.5" y="219.5">AFLTL</text>
<text x="197.6" y="219.5">VQ_ADC</text>
<text x="171.5" y="227.1">AFLTR</text>
<text x="191.6" y="229.9" transform="rotate(-90 191.6 229.9)">GND</text>
</g>
<g font-size="2.3" fill="#00f">
<text x="125.2" y="32.6">+</text>
<text x="299.4" y="91" transform="rotate(-90 299.4 91)">+</text>
<text x="276.5" y="134.1" transform="rotate(-90 276.5 134.1)">+</text>
<text x="270" y="195.1">+ C99</text>
<text x="242.1" y="202.8">+ C97</text>
<text x="234" y="218">+</text>
<text x="219.2" y="248.5">+ C95</text>
</g>
<g font-size="2.3" fill="#f00">
<text x="99.1" y="80.8">AIN_R2</text>
<text x="289.6" y="91">Aoutb</text>
<text x="99.1" y="96.1">AIN_L2</text>
<text x="223.5" y="103.7">Mutec</text>
<text x="209.3" y="132.9">AudioMute</text>
<text x="267" y="134.2">Aouta</text>
<text x="144.8" y="164.6">AIN_L2</text>
<text x="231.2" y="167.2">Aouta</text>
<text x="144.8" y="169.7">AIN_R2</text>
<text x="231.2" y="172.3">Aoutb</text>
<text x="231.2" y="179.9">Mutec</text>
<text x="85.6" y="186.2">BUZ</text>
<text x="85.9" y="188.8">SCLK</text>
<text x="84.6" y="193.8">SDRX</text>
<text x="85.4" y="196.6">SDTX</text>
<text x="2.8" y="201.7">ADDAreset</text>
<text x="9.9" y="204">SDA</text>
<text x="10.4" y="206.5">SCL</text>
</g>
<g font-size="1.8">
<text x="45.2" y="1.9">5</text>
<text x="130.6" y="1.9">4</text>
<text x="215.9" y="1.9">3</text>
<text x="301.3" y="1.9">2</text>
<text x="386.6" y="1.9">1</text>
<text x=".7" y="38.5">D</text>
<text x="429.9" y="38.5">D</text>
<text x=".7" y="107.1">C</text>
<text x="429.9" y="107.1">C</text>
<text x=".7" y="175.6">B</text>
<text x="429.9" y="175.6">B</text>
<text x=".7" y="244.2">A</text>
<text x="429.9" y="244.2">A</text>
<text x="45.2" y="278.8">5</text>
<text x="130.6" y="278.8">4</text>
<text x="215.9" y="278.8">3</text>
<text x="301.3" y="278.8">2</text>
<text x="386.6" y="278.8">1</text>
</g>
</svg>
